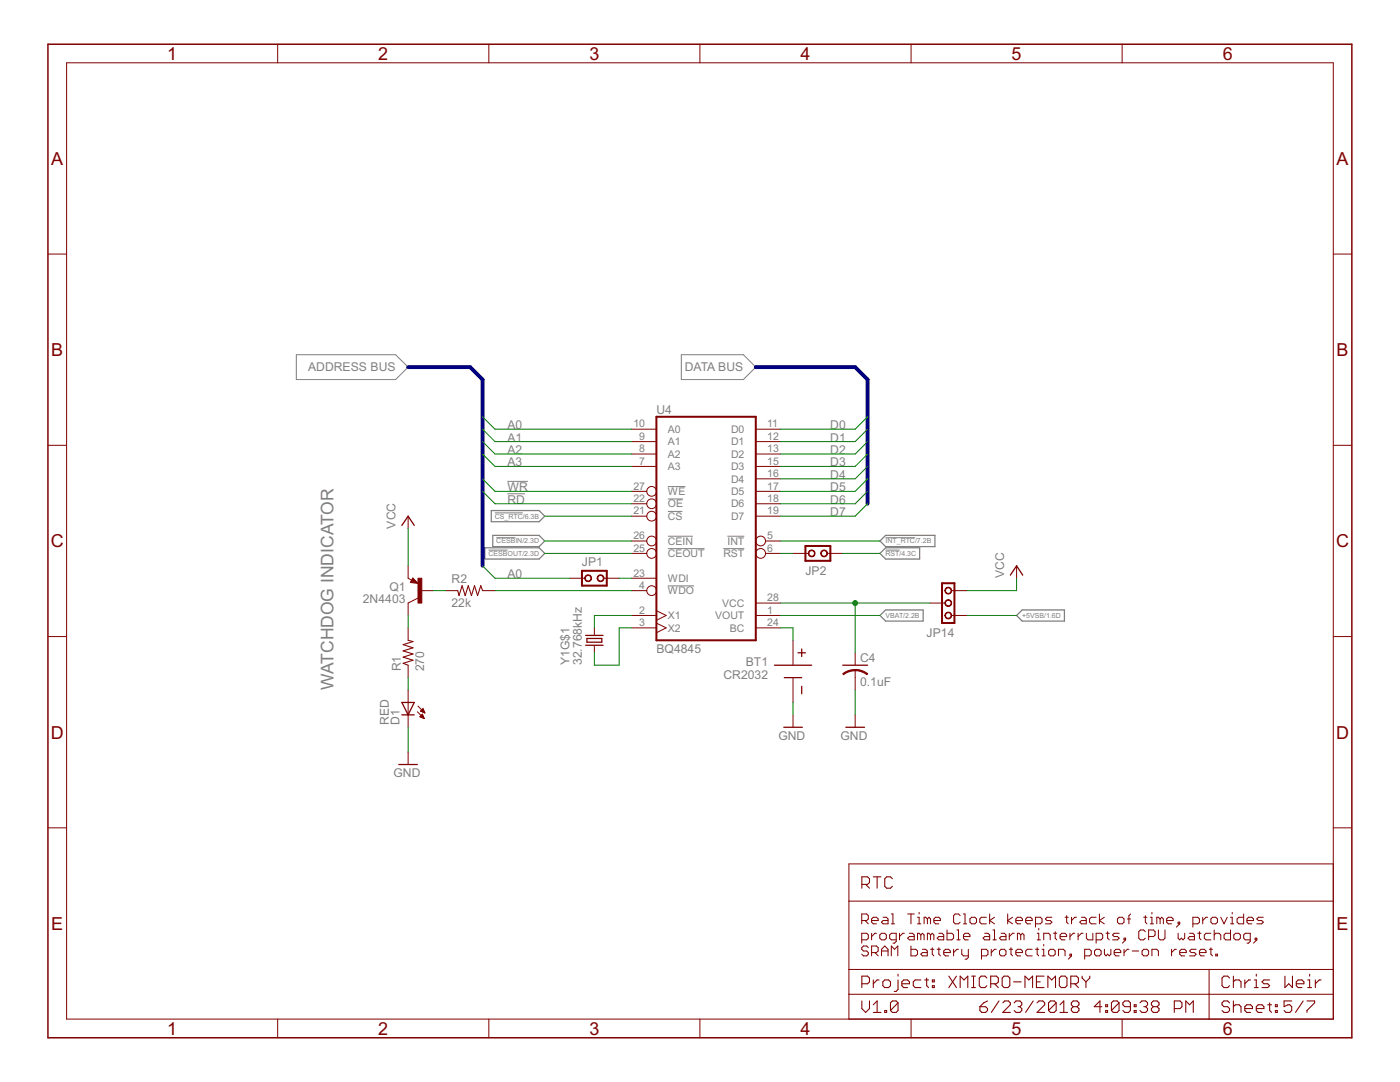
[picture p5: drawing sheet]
<svg xmlns="http://www.w3.org/2000/svg" width="279mm" height="216mm" viewBox="0 0 279 216" stroke-linecap="round" stroke-linejoin="round" font-family="sans-serif">
<g fill="none" stroke="#808080" stroke-width=".2">
<path d="M59.1 70.8h19.9l2.4 2.5-2.4 2.4h-19.9zM136 70.8h12.4l2.4 2.5-2.4 2.4h-12.4zM101.3 98.5h3.5M101.3 96.1h4M133.3 97.1h3.5M133.3 99.6h3M97.5 109.8h3.8M98.7 102.3h5.6M99 107.3h3.8M133.3 116.9h5.2M133.3 102h2.9M133.3 107h5"/>
<path d="M133.3 109.5h7.3M144.4 109.5h4.1M145.2 107h3.3M176.7 109.8h2.8M176.7 107.3h5.9"/>
</g>
<path d="M96.8 109.3h10.8l1.1 1.1-1.1 1.1h-10.8zM98 101.9h9.6l1.1 1.1-1.1 1.1h-9.6zM98.3 106.8h9.3l1.1 1.1-1.1 1.2h-9.3zM175.6 110.4l1.1-1.1h6.8v2.2h-6.8zM175.6 107.9l1.1-1.1h9.9v2.3h-9.9zM175.6 122.8l1.1-1.1h7.5v2.2h-7.5zM202.9 122.8l1.1-1.1h8.4v2.2h-8.4z" fill="none" stroke="#808080" stroke-width=".25"/>
<path d="M9.6 8.8h260.2v198.3h-260.2z" fill="none" stroke="#800000" stroke-width=".3"/>
<g fill="none" stroke="#800000" stroke-width=".2">
<path d="M13.3 12.5h252.8v190.8h-252.8zM55.4 8.8v3.7M97.6 8.8v3.7M139.7 8.8v3.7M181.8 8.8v3.7M223.9 8.8v3.7M9.6 50.7h3.7M266.1 50.7h3.7M9.6 88.9h3.7M126 98h3.1M126 93.1h5M126 90.6h5"/>
<path d="M126 88.1h5M126 85.6h5M150.8 98h5M150.8 93.1h5M150.8 90.6h5M150.8 88.1h5M150.8 85.6h5M150.8 95.5h5M266.1 88.9h3.7M81.4 103v2.5M81.4 112.9v2.5l.7 .4M82.4 115.3l1 1.1-1.5-.2z"/>
<path d="M83.4 119.3l-2 1v2.5M83.9 117.9h2.5M88.9 117.9h2.5M96.3 117.9h2.5M113.7 115.4h3.1M120.5 115.4h3.1M126 117.9h3.1M126 100.5h3.1M126 103h3.1M126 107.9h3.1M126 110.4h3.1M126 115.4h5"/>
<path d="M150.8 100.5h5M150.8 103h5M152.8 107.9h3M152.8 110.4h3M158.3 110.4h3.1M165.1 110.4h3.1M189.9 117.9h3.1M202.9 112.9v2.5M9.6 127h3.7M81.4 125.3v2.5M81.4 132.7v2.5M81.4 137.7v7.4"/>
<path d="M118.6 125.3v1.5M118.6 128.8v1.5M126 125.3h5M126 122.8h5M131 124.3l1.9 1-1.9 1M131 121.9l1.9 .9-1.9 1M150.8 125.3h5M150.8 122.8h5M150.8 120.3h5M158.3 127.8v4.9M158.3 135.2v5M170.7 130.3v2.4"/>
<path d="M170.7 133.7v4M185.5 120.3h3.1M189.9 122.8h3.1M266.1 127h3.7M81.4 150.1v2.4M83.3 142l1.4 1.4M83.4 140.9l1.4 1.4M83.8 143h.7M83.9 142.9h.5M84 141.8h.6M84 141.9h.6M84 143.1h.5"/>
<path d="M84.1 142.7h.3M84.1 141.7h.4M84.2 142.6h.1M84.2 141.6h.3M84.3 142h.4M84.3 142.5l.4 .9M84.3 142.5l-.5 .5 .9 .4M84.3 143.2h.3M84.3 142.5h.1M84.3 141.5h.1M84.4 141.4l.4 .9-.9-.4zM84.6 142.2h.2"/>
<path d="M84.6 143.3h.1M158.3 142.6v2.5M170.7 142.6v2.5M9.6 165.2h3.7M169.4 179.8h96.7M266.1 165.2h3.7M266.1 172.4h-96.7v30.9M169.4 193.4h96.7M169.4 198.4h96.7M172 183.7h1l.3-.3v-.7l-.3-.3h-1v1.9M172 187.5h1l.3-.3v-.6l-.3-.4h-1v2M172.6 183.7l.7 .6"/>
<path d="M173.3 189.1l-.3-.3h-.7l-.3 .3v.3l.3 .4h.7l.3 .3v.3l-.3 .3h-.7l-.3-.3M173.9 183.7h1.4v-.3l-.4-.4h-.6l-.4 .4v.6l.4 .3h.6M173.9 186.2v1.3M173.9 190.1h1l.4-.3v-.7l-.4-.3h-1v1.9M174.6 190.1l.7 .6M174.9 186.2h-.3l-.7 .7M175.6 186.6l.3-.4h.7l.3 .4v.6l-.3 .3h-.7l-.3-.3zM175.9 190.7v-1.3l.7-.6 .6 .6v1.3M175.9 189.8h1.3M176.2 183h.7l.3 .4v.9h-1l-.3-.3 .3-.3h1M177.9 182.4h.3v1.9M177.9 184.3h.6"/>
<path d="M177.9 190.7v-1.9l.6 .6 .7-.6v1.9M178.9 187.5h-1l-.4-.3v-.6l.4-.4h1v1.7l-.4 .3h-.3M179.5 186.2v1.3M180.5 186.2h-.3l-.7 .7M181.1 182.4h1.4M181.5 186.2h.6l.4 .4v.9h-1l-.4-.3 .4-.3h1M181.8 182.4v1.9M181.8 188.8v1.9h1l.3-.3v-.6l-.3-.4h-1M183.1 184.3h.7M183.1 183h.3v1.3M183.4 182.1v.3M183.8 186.6l.3-.4 .3 .4v.9"/>
<path d="M183.8 186.6l-.4-.4h-.3v1.3M183.8 186.6v.9M184.1 189.4h.6l.4 .4v.9h-1l-.3-.3 .3-.3h1M185.1 183.4l-.4-.4h-.3v1.3M185.1 183.4v.9M185.1 183.4l.3-.4 .3 .4v.9M185.7 186.6l-.3-.4h-.3v1.3M185.7 186.6v.9M185.7 186.6l.4-.4 .3 .4v.9M185.7 189.4h.7M186.1 189.1v1.3l.3 .3M186.4 183.7h1.3v-.3l-.3-.4h-.7l-.3 .4v.6l.3 .3h.7"/>
<path d="M187 189.4h.7M187.4 186.2h.6l.3 .4v.9h-.9l-.4-.3 .4-.3h.9M187.4 189.1v1.3l.3 .3M188.3 190.1h1.4v-.3l-.4-.4h-.6l-.4 .4v.6l.4 .3h.6M189 185.6v1.9h1l.3-.3v-.6l-.3-.4h-1M190.3 189.4v1.3M191 187.5h.6M191 185.6h.3v1.9M191.3 189.4h-.3l-.7 .7M191.6 182.7l-.3-.3h-.7l-.3 .3v1.3l.3 .3h.7l.3-.3M191.9 189.4v1l.4 .3h1M192.3 182.4h.3v1.9"/>
<path d="M192.3 184.3h.6M192.3 186.9h1.3v-.3l-.3-.4h-.7l-.3 .4v.6l.3 .3h.7M193.3 189.4v1.7l-.4 .3h-.3M193.6 183.4l.3-.4h.7l.3 .4v.6l-.3 .3h-.7l-.3-.3zM195.9 190.7h.9l.4-.3v-.6l-.4-.4h-.9v2M196.5 186.2h.7l.3 .4v.9h-1l-.3-.3 .3-.3h1M196.8 183h-.9l-.4 .4v.6l.4 .3h.9M197.5 182.4v1.9M197.8 189.4v1.3M198.2 187.5h.6M198.2 185.6h.3v1.9M198.5 183l-1 .7 1 .6"/>
<path d="M198.8 189.4h-.3l-.7 .7M199.8 186.2h.6l.4 .4v.9h-1l-.3-.3 .3-.3h1M199.8 189.4h.6l.4 .4v.6l-.4 .3h-.6l-.3-.3v-.6zM201.1 182.4v1.9M201.4 186.2v1.3M201.4 189.4h.7M201.8 189.1v1.3l.3 .3M202.1 183l-1 .7 1 .6M202.4 186.2h-.3l-.7 .7M202.7 183.7h1.3v-.3l-.3-.4h-.6l-.4 .4v.6l.4 .3h.6M202.7 190.1h1.3v-.3l-.3-.4h-.6l-.4 .4v.6l.4 .3h.6M203.7 186.6l-.3-.4h-.3v1.3"/>
<path d="M203.7 186.6v.9M203.7 186.6l.3-.4 .4 .4v.9M204.7 183.7h1.3v-.3l-.3-.4h-.7l-.3 .4v.6l.3 .3h.7M206 189.4h-1l-.3 .4v.6l.3 .3h1M206.7 184.3h.9l.4-.3v-.6l-.4-.4h-.9v2M206.7 189.4h.6M207 186.2h.3v1.3M207 187.5h.6M207 189.1v1.3l.3 .3M207.3 185.3v.3M208 189.4h.3v1.3M208 190.7h.6"/>
<path d="M208.3 187.5v-1.3h1l.3 .4v.9M208.3 188.4v.4M209.3 189.8l.3-.4h.6l.4 .4v.6l-.4 .3h-.6l-.3-.3zM209.9 183h-.9l-.4 .4 .4 .3h.6l.3 .3-.3 .3h-1M210.2 186.2h.7M210.6 185.9v1.3l.3 .3M211.2 190.7v-1.3h1l.4 .4v.9M211.6 186.9h1.3v-.3l-.3-.4h-.7l-.3 .4v.6l.3 .3h.7M212.6 183h.6M212.9 182.7v1.3l.3 .3M213.5 190.4h.3v.3h-.3zM213.5 186.2v1.3"/>
<path d="M213.8 183v1.3M213.8 190.7l-.6 .7M214.5 186.2h-.3l-.7 .7M214.8 183h-.3l-.7 .7M215.2 186.2v1.3M215.8 183h.7l.3 .4v.9h-1l-.3-.3 .3-.3h1M216.2 186.2h-.4l-.6 .7M216.5 190.7h.9l.4-.3v-.6l-.4-.4h-.9v2M216.8 186.2v1l.3 .3h1v-1.3M218.8 183h-1l-.4 .4v.6l.4 .3h1M218.8 187.5h1l.3-.3v-.6l-.3-.4h-1v2M218.8 189.4h.6l.4 .4v.6l-.4 .3h-.6l-.4-.3v-.6z"/>
<path d="M219.4 182.4v1.9M220.4 183l-1 .7 1 .6M220.4 189.4v1l.3 .3 .3-.3 .4 .3 .3-.3v-1M220.7 186.2h.7M221 185.9v1.3l.4 .3M222.4 190.1h1.3v-.3l-.3-.4h-.7l-.3 .4v.6l.3 .3h.7M223 183.4l.4-.4h.6l.3 .4v.6l-.3 .3h-.6l-.4-.3zM223.4 186.2h-1l-.4 .4 .4 .3h.6l.4 .3-.4 .3h-1M224.3 187.2h.3v.3h-.3zM224.3 189.4v1.3M224.6 187.5l-.6 .7M225 183.4h.6"/>
<path d="M225.3 189.4h-.3l-.7 .7M225.6 182.4l-.3 .3v1.6M226 189.8h1.3M228.2 183h.7M228.2 189.4h.7l.3 .4v.6l-.3 .3h-.7l-.3-.3v-.6zM228.6 182.7v1.3l.3 .3M228.6 185.9l-.4-.3h-.6l-.3 .3v1.3l.3 .3h.6l.4-.3M229.2 186.9h1l.3-.3v-.7l-.3-.3h-1v1.9M229.6 184.3h.6M229.6 183h.3v1.3M229.9 182.1v.3M229.9 190.7v-1.3h1l.3 .4v.9"/>
<path d="M231.2 185.6v1.6l.3 .3h.7l.3-.3v-1.6M231.5 183.4l-.3-.4h-.3v1.3M231.5 183.4v.9M231.5 183.4l.3-.4 .4 .4v.9M232.8 183.7h1.3v-.3l-.3-.4h-.6l-.4 .4v.6l.4 .3h.6M233.8 189.4v1.3M234.8 189.4h-.3l-.7 .7M235.1 184h.3v.3h-.3zM235.1 186.2v1l.3 .3 .4-.3 .3 .3 .3-.3v-1M235.4 184.3l-.6 .7M235.4 190.1h1.3v-.3l-.3-.4h-.6l-.4 .4v.6l.4 .3h.6M237.4 186.2h.7l.3 .4v.9h-1l-.3-.3 .3-.3h1"/>
<path d="M238.1 184.3h.9l.4-.3v-.6l-.4-.4h-.9v2M238.7 189.4h-1l-.3 .4 .3 .3h.7l.3 .3-.3 .3h-1M239 186.2h.7M239.4 185.9v1.3l.3 .3M239.4 190.1h1.3v-.3l-.4-.4h-.6l-.3 .4v.6l.3 .3h.6M240 183v1.3M241 183h-.3l-.7 .7M241.3 193.4v9.9M241.3 189.4h.7M241.7 186.2h-1l-.4 .4v.6l.4 .3h1M241.7 189.1v1.3l.3 .3M242 183h.6l.4 .4v.6l-.4 .3h-.6l-.3-.3v-.6z"/>
<path d="M242.3 186.6l.3-.4h.7l.3 .4v.9M242.3 185.6v1.9M242.6 190.4h.4v.3h-.4zM243.6 183l.7 1.3 .6-1.3M245.6 184.3h.6M245.6 183h.3v1.3M245.6 185.6v1.9h-1l-.3-.3v-.6l.3-.4h1M245.9 182.1v.3M246.6 186.2h.6l.3 .4v.6l-.3 .3h-.6l-.4-.3v-.6zM248.2 182.4v1.9h-1l-.3-.3v-.6l.3-.4h1M248.9 183.7h1.3v-.3l-.4-.4h-.6l-.3 .4v.6l.3 .3h.6M249.5 187.5h-1l-.3-.3v-.6l.3-.4h1v1.7l-.3 .3h-.3"/>
<path d="M250.5 187.2h.3v.3h-.3zM250.8 187.5l-.6 .7M252.1 183h-1l-.3 .4 .3 .3h.7l.3 .3-.3 .3h-1M55.4 203.3v3.8M97.6 203.3v3.8M139.7 203.3v3.8M181.8 203.3v3.8M223.9 203.3v3.8"/>
<circle cx="130" cy="98" r=".97"/>
<circle cx="130" cy="117.9" r=".97"/>
<circle cx="130" cy="110.4" r=".97"/>
<circle cx="130" cy="103" r=".97"/>
<circle cx="130" cy="108" r=".97"/>
<circle cx="130" cy="100.5" r=".97"/>
<circle cx="151.8" cy="110.4" r=".97"/>
<circle cx="151.8" cy="108" r=".97"/>
</g>
<g fill="none" stroke="#800000" stroke-width=".21">
<path d="M91.4 117.9l.2 1 .6-2 .6 2 .7-2 .6 2 .6-2 .6 2 .6-2 .4 1M81.4 127.8l1 .2-1.9 .6 1.9 .7-1.9 .6 1.9 .6-1.9 .6 1.9 .6-1.9 .7 .9 .3M172 176.5h1.1l.4-.4v-.8l-.4-.3h-1.1v2.2M172.8 176.5l.7 .7M174.3 175h1.5M175 175v2.2M178.1 175.3l-.4-.3h-.7l-.4 .3v1.5l.4 .4h.7l.4-.4M172 196.3h1.1l.4-.4v-.7l-.4-.4h-1.1v2.3M172 199.7v1.6l.8 .7 .7-.7v-1.6M174.3 195.5v1.6M175.4 195.5h-.4l-.7 .8M176.6 195.5h.7l.4 .4v.8l-.4 .4h-.7l-.4-.4v-.8z"/>
<path d="M179.2 195.5v1.9l-.4 .4h-.3M179.2 194.4v.4M180 196.3h1.5v-.4l-.4-.4h-.7l-.4 .4v.8l.4 .4h.7M183.8 195.5h-1.2l-.3 .4v.8l.3 .4h1.2M184.6 195.5h.7M184.9 195.2v1.5l.4 .4M186.1 195.5h.4v.4h-.4zM186.1 196.7h.4v.4h-.4zM189.4 194.8l1.5 2.3M190.9 194.8l-1.5 2.3M191.6 197.1v-2.3l.8 .7 .7-.7v2.3M193.9 194.8h.8"/>
<path d="M193.9 197.1h.8M194.3 194.8v2.3M197 195.2l-.4-.4h-.8l-.4 .4v1.5l.4 .4h.8l.4-.4M197.1 199.7l-.8 .4-.7 .8M197.7 196.3h1.2l.3-.4v-.7l-.3-.4h-1.2v2.3M198.5 196.3l.7 .8M199.4 199.7l-1.6 2.3M200.4 194.8h.7l.4 .4v1.5l-.4 .4h-.7l-.4-.4v-1.5zM202.3 195.9h1.5M204.6 197.1v-2.3l.7 .7 .8-.7v2.3M206.2 199.7l-1.5 2.3M206.8 195.9h.8"/>
<path d="M208.4 194.8h-1.6v2.3h1.6M209.1 197.1v-2.3l.8 .7 .8-.7v2.3M211.8 194.8h.8l.3 .4v1.5l-.3 .4h-.8l-.4-.4v-1.5zM213.7 196.3h1.1l.4-.4v-.7l-.4-.4h-1.1v2.3M214.5 196.3l.7 .8M216 194.8v.4l.7 .7M216.7 195.9v1.2M217.5 194.8v.4l-.8 .7M245.4 195.2l-.4-.4h-.7l-.4 .4v1.5l.4 .4h.7l.4-.4M246.1 195.9l.4-.4h.8l.4 .4v1.2M246.1 194.8v2.3M246.1 199.7v2.3"/>
<path d="M248.4 195.5v1.6M249.6 195.5h-.4l-.8 .8M250.3 195.5h.4v1.6M250.3 197.1h.8M250.7 194.4v.4M253.4 195.5h-1.2l-.3 .4 .3 .4h.8l.4 .4-.4 .4h-1.1M256.4 194.8v2.3l.8-.8 .7 .8v-2.3M257.8 199.7h-1.5v1.2l.7-.4h.4l.4 .4v.7l-.4 .4h-.8l-.3-.4M258.7 196.3h1.5v-.4l-.4-.4h-.7l-.4 .4v.8l.4 .4h.7M260.1 199.7l-1.5 2.3M260.8 199.7h1.6v.4l-1.6 1.5v.4M261 195.5h.4v1.6"/>
<path d="M261 197.1h.7M261.4 194.4v.4M262.5 195.5v1.6M263.7 195.5h-.4l-.8 .8M174.3 200.5l.7-.8v2.3M174.3 202h1.5M176.6 201.6h.4v.4h-.4zM179.2 200.1l-.4-.4h-.7l-.4 .4v1.5M179.2 200.1v1.5l-.4 .4h-.7l-.4-.4M179.2 200.1l-1.5 1.5M195.6 200.9h1.1l.4 .4v.3l-.4 .4h-.8l-.3-.4zM200.1 200.1l.4-.4h.8l.3 .4v.4l-1.5 1.5h1.5"/>
<path d="M202.4 200.1l.4-.4h.7l.4 .4v.4l-.4 .4M203.2 200.9h.3M203.5 200.9l.4 .4v.3l-.4 .4h-.7l-.4-.4M207 200.1l.3-.4h.8l.4 .4v.4l-1.5 1.5h1.5M210.8 200.1v1.5l-.4 .4h-.8l-.3-.4M210.8 200.1l-.4-.4h-.8l-.3 .4v1.5M210.8 200.1l-1.5 1.5M211.5 202h1.6M211.5 200.5l.8-.8v2.3M214.2 200.9l-.4 .4v.3l.4 .4h.7l.4-.4v-.3l-.4-.4M214.2 200.9l-.4-.4v-.4l.4-.4h.7l.4 .4v.4l-.4 .4M214.2 200.9h.7"/>
<path d="M219.9 200.9h-1.5l1.1-1.2v2.3M220.7 201.6h.3v.4h-.3zM220.7 200.5h.3v.4h-.3zM223.3 200.1v1.5l-.4 .4h-.7l-.4-.4M223.3 200.1l-.4-.4h-.7l-.4 .4v1.5M223.3 200.1l-1.5 1.5M225.6 200.9h-1.1l-.4-.4v-.4l.4-.4h.7l.4 .4v1.5l-.4 .4h-.7l-.4-.4M226.4 201.6h.3v.4h-.3zM226.4 200.5h.3v.4h-.3zM227.5 200.1l.4-.4h.7l.4 .4v.4l-.4 .4M228.3 200.9h.3M228.6 200.9l.4 .4v.3l-.4 .4h-.7l-.4-.4"/>
<path d="M230.2 200.9l-.4 .4v.3l.4 .4h.7l.4-.4v-.3l-.4-.4M230.2 200.9l-.4-.4v-.4l.4-.4h.7l.4 .4v.4l-.4 .4M230.2 200.9h.7M234.4 201.3h1.1l.4-.4v-.8l-.4-.4h-1.1v2.3M236.6 202v-2.3l.8 .8 .7-.8v2.3M245.4 200.1l-.4-.4h-.7l-.4 .4v.4l.4 .4h.7l.4 .4v.3l-.4 .4h-.7l-.4-.4M246.1 200.9l.4-.4h.8l.4 .4v1.1M248.4 201.3h1.6v-.4l-.4-.4h-.8l-.4 .4v.7l.4 .4h.8M250.7 201.3h1.5v-.4l-.3-.4h-.8l-.4 .4v.7l.4 .4h.8M253 200.5h.8M253.4 200.1v1.5l.4 .4M254.5 201.6h.4v.4h-.4z"/>
<path d="M254.5 200.5h.4v.4h-.4z"/>
</g>
<path d="M131 83.2h19.8v44.6h-19.8zM116.1 113.9h5v3h-5zM160.7 108.9h5v3h-5zM188 116.4h2.5v7.9h-2.5z" fill="none" stroke="#800000" stroke-width=".4"/>
<g fill="none" stroke="#800000" stroke-width=".25">
<path d="M80.2 104.8l1.2-1.8 1.3 1.8M82.4 116h.4l-.4-.2-.2 .3 1 .1-.8-.7-.3 .6M201.6 114.8l1.3-1.9 1.2 1.9M116.9 126.8h3.5M116.9 128.8h3.5M117.1 127.4h3v.7h-3zM154.6 132.7h7.4M156.5 135.2h3.5M159.3 130.3h1.4M160 129.5v1.5M160 136.9v1.5M168.2 132.7h4.9"/>
<path d="M79.6 152.5h3.7M80.2 140.2h2.5l-1.3 2.4zM80.2 142.6h2.5M156.4 145.1h3.7M168.8 145.1h3.7"/>
</g>
<g fill="#800000" stroke="#800000" stroke-width=".2">
<path d="M119.3 114.9a.69 .69 0 0 1 1.1 .1 .69 .69 0 0 1-.4 1 .69 .69 0 0 1-.8-.6h.1a.55 .55 0 0 1 .7-.6 .55 .55 0 0 1 .2 .9 .55 .55 0 0 1-.9-.1l-.1-.2z" fill-rule="evenodd"/>
<path d="M116.9 114.9a.69 .69 0 0 1 1.1 .1 .69 .69 0 0 1-.4 1 .69 .69 0 0 1-.9-.6h.1a.55 .55 0 0 1 .8-.6 .55 .55 0 0 1 .2 .9 .55 .55 0 0 1-.9-.1l-.2-.2z" fill-rule="evenodd"/>
<path d="M163.9 110a.68 .68 0 0 1 1.1 0 .68 .68 0 0 1-.3 1.1 .68 .68 0 0 1-.9-.7h.1a.56 .56 0 0 1 .8-.4 .56 .56 0 0 1 .1 .9 .56 .56 0 0 1-.9-.3v-.2h-.1z" fill-rule="evenodd"/>
<path d="M161.5 110a.68 .68 0 0 1 1.1 0 .68 .68 0 0 1-.4 1.1 .68 .68 0 0 1-.9-.7h.1a.56 .56 0 0 1 .9-.4 .56 .56 0 0 1 .1 .9 .56 .56 0 0 1-.9-.3l-.1-.2h-.1z" fill-rule="evenodd"/>
<path d="M170.7 133.6l1.3 .2 1.2 .6-.2 .2-1.3-.6-1-.2z" fill-rule="evenodd"/>
<path d="M168.2 134.4l.2-.1a3.7 3.7 0 0 1 2.3-.7v.2l-1 .2-1.4 .6z" fill-rule="evenodd"/>
<path d="M188.7 117.4a.68 .68 0 0 1 1.1 0 .68 .68 0 0 1-.3 1.1 .68 .68 0 0 1-.9-.6h.1a.56 .56 0 0 1 .8-.5 .56 .56 0 0 1 .1 .9 .56 .56 0 0 1-.9-.3v-.1h-.1z" fill-rule="evenodd"/>
<path d="M188.7 122.4a.68 .68 0 0 1 1.1 0 .68 .68 0 0 1-.3 1.1 .68 .68 0 0 1-.9-.7h.1a.56 .56 0 0 1 .8-.5 .56 .56 0 0 1 .1 1 .56 .56 0 0 1-.9-.3v-.2h-.1z" fill-rule="evenodd"/>
<path d="M188.7 119.9a.68 .68 0 0 1 1.1 .1 .68 .68 0 0 1-.3 1 .68 .68 0 0 1-.9-.7h.1a.56 .56 0 0 1 .8-.4 .56 .56 0 0 1 .1 .9 .56 .56 0 0 1-.9-.3v-.2h-.1z" fill-rule="evenodd"/>
</g>
<path d="M83.4 115.4h.8v4.9h-.8z" fill="#800000" stroke="#800000" stroke-width=".2"/>
<path d="M81.4 73.3h12.4l2.5 2.4v37.2M150.8 73.3h19.9l2.4 2.4v24.8" fill="none" stroke="#000080" stroke-width=".76"/>
<g fill="none" stroke="#008000" stroke-width=".2">
<path d="M96.3 98l2.5 2.5h27.2M96.3 95.5l2.5 2.5h27.2M96.3 90.6l2.5 2.5h27.2M96.3 88.1l2.5 2.5h27.2M96.3 85.6l2.5 2.5h27.2M96.3 83.2l2.5 2.4h27.2M173.1 98l-2.4 2.5h-14.9M173.1 95.5l-2.4 2.5h-14.9M173.1 93.1l-2.4 2.4h-14.9M173.1 90.6l-2.4 2.5h-14.9M173.1 88.1l-2.4 2.5h-14.9M173.1 85.6l-2.4 2.5h-14.9"/>
<path d="M173.1 83.2l-2.4 2.4h-14.9M81.4 105.5v7.4M86.4 117.9h2.5M96.3 112.9l2.5 2.5h14.9M98.8 117.9h27.2M108.7 103h17.3M108.7 110.4h17.3M108.7 107.9h17.3M123.6 115.4h2.4M155.8 110.4h2.5M155.8 107.9h19.8M168.2 110.4h7.4"/>
<path d="M173.1 100.5l-2.4 2.5h-14.9M202.9 115.4v2.5h-9.9M81.4 122.8v2.5M81.4 135.2v2.5M126 125.3h-2.4v7.4h-5v-2.4M126 122.8h-7.4v2.5M155.8 125.3h2.5v2.5M155.8 122.8h19.8M155.8 120.3h29.7M170.7 120.3v10M170.7 137.7v4.9M193 122.8h9.9"/>
<path d="M81.4 145.1v5M158.3 140.2v2.4"/>
</g>
<circle cx="170.7" cy="120.3" r=".49" fill="#008000" stroke="#008000" stroke-width=".2"/>
<g font-size="4" fill="#800000">
<text x="33.4" y="11.9">1</text>
<text x="75.5" y="11.9">2</text>
<text x="117.6" y="11.9">3</text>
<text x="159.8" y="11.9">4</text>
<text x="201.9" y="11.9">5</text>
<text x="244" y="11.9">6</text>
<text x="10.2" y="32.9">A</text>
<text x="266.8" y="32.9">A</text>
<text x="10.2" y="71.1">B</text>
<text x="266.8" y="71.1">B</text>
<text x="10.1" y="109.2">C</text>
<text x="266.6" y="109.2">C</text>
<text x="10.1" y="147.4">D</text>
<text x="266.6" y="147.4">D</text>
<text x="10.2" y="185.5">E</text>
<text x="266.8" y="185.5">E</text>
<text x="33.4" y="206.5">1</text>
<text x="75.5" y="206.5">2</text>
<text x="117.6" y="206.5">3</text>
<text x="159.8" y="206.5">4</text>
<text x="201.9" y="206.5">5</text>
<text x="244" y="206.5">6</text>
</g>
<text font-size="3.9" fill="#808080" x="66.6" y="137.7" transform="rotate(-90 66.6 137.7)">WATCHDOG INDICATOR</text>
<g font-size="2.7" fill="#808080">
<text x="61.5" y="74.1">ADDRESS BUS</text>
<text x="136.7" y="74.1">DATA BUS</text>
<text x="131" y="82.5">U4</text>
<text x="101.3" y="88.1">A1</text>
<text x="101.3" y="85.6">A0</text>
<text x="165.7" y="88.1">D1</text>
<text x="165.7" y="85.6">D0</text>
<text x="101.3" y="93.1">A3</text>
<text x="101.3" y="90.6">A2</text>
<text x="165.7" y="95.6">D4</text>
<text x="165.7" y="93.1">D3</text>
<text x="165.7" y="90.6">D2</text>
<text x="101.3" y="100.5">RD</text>
<text x="101.3" y="98">WR</text>
<text x="165.7" y="100.5">D6</text>
<text x="165.7" y="98">D5</text>
<text x="79" y="105.5" transform="rotate(-90 79 105.5)">VCC</text>
<text x="165.7" y="103">D7</text>
<text x="116.1" y="112.9">JP1</text>
<text x="77.7" y="117.9">Q1</text>
<text x="90.1" y="116.4">R2</text>
<text x="101.3" y="115.4">A0</text>
<text x="160.7" y="114.6">JP2</text>
<text x="200.4" y="115.4" transform="rotate(-90 200.4 115.4)">VCC</text>
<text x="72.4" y="120.3">2N4403</text>
<text x="90.1" y="121.1">22k</text>
<text x="131" y="130.2">BQ4845</text>
<text x="184.9" y="127">JP14</text>
<text x="80" y="134" transform="rotate(-90 80 134)">R1</text>
<text x="84.7" y="134" transform="rotate(-90 84.7 134)">270</text>
<text x="113.7" y="132.7" transform="rotate(-90 113.7 132.7)">Y1G$1</text>
<text x="116.1" y="132.7" transform="rotate(-90 116.1 132.7)">32.768kHz</text>
<text x="144.4" y="135.5">CR2032</text>
<text x="148.8" y="133">BT1</text>
<text x="171.7" y="136.8">0.1uF</text>
<text x="171.7" y="132.1">C4</text>
<text x="77.6" y="144.6" transform="rotate(-90 77.6 144.6)">RED</text>
<text x="79.7" y="144.6" transform="rotate(-90 79.7 144.6)">D1</text>
<text x="155.4" y="147.6">GND</text>
<text x="167.7" y="147.6">GND</text>
<text x="78.5" y="155">GND</text>
</g>
<g font-size="2.3" fill="#808080">
<text x="126.4" y="85.3">10</text>
<text x="127.6" y="87.8">9</text>
<text x="133.3" y="88.9">A1</text>
<text x="133.3" y="86.4">A0</text>
<text x="145.9" y="86.4">D0</text>
<text x="145.9" y="88.9">D1</text>
<text x="153.1" y="85.3">11</text>
<text x="153.1" y="87.8">12</text>
<text x="127.6" y="92.7">7</text>
<text x="127.6" y="90.3">8</text>
<text x="133.3" y="93.8">A3</text>
<text x="133.3" y="91.3">A2</text>
<text x="145.9" y="91.3">D2</text>
<text x="145.9" y="93.8">D3</text>
<text x="153.1" y="90.3">13</text>
<text x="153.1" y="92.7">15</text>
<text x="153.1" y="95.2">16</text>
<text x="126.4" y="97.7">27</text>
<text x="126.4" y="100.2">22</text>
<text x="133.3" y="98.8">WE</text>
<text x="133.3" y="101.3">OE</text>
<text x="145.9" y="96.3">D4</text>
<text x="145.9" y="98.8">D5</text>
<text x="145.9" y="101.3">D6</text>
<text x="153.1" y="97.7">17</text>
<text x="153.1" y="100.2">18</text>
<text x="126.4" y="102.6">21</text>
<text x="126.4" y="107.6">26</text>
<text x="133.3" y="103.7">CS</text>
<text x="145.9" y="103.7">D7</text>
<text x="153.1" y="102.6">19</text>
<text x="153.1" y="107.6">5</text>
<text x="126.4" y="110.1">25</text>
<text x="133.3" y="108.7">CEIN</text>
<text x="133.3" y="111.2">CEOUT</text>
<text x="144.4" y="111.2">RST</text>
<text x="145.2" y="108.7">INT</text>
<text x="153.1" y="110.1">6</text>
<text x="126.4" y="115">23</text>
<text x="127.6" y="117.5">4</text>
<text x="133.3" y="118.6">WDO</text>
<text x="133.3" y="116.1">WDI</text>
<text x="153.1" y="120">28</text>
<text x="127.6" y="124.9">3</text>
<text x="127.6" y="122.5">2</text>
<text x="133.3" y="123.6">X1</text>
<text x="142.7" y="123.6">VOUT</text>
<text x="144.2" y="121.1">VCC</text>
<text x="153.1" y="124.9">24</text>
<text x="153.1" y="122.5">1</text>
<text x="133.3" y="126">X2</text>
<text x="145.7" y="126">BC</text>
</g>
<g font-size="1.6" fill="#808080">
<text x="98.7" y="103.5">CS_RTC/6.3B</text>
<text x="97.5" y="110.9">CESBOUT/2.3D</text>
<text x="99" y="108.4">CESBIN/2.3D</text>
<text x="176.7" y="110.9">RST/4.3C</text>
<text x="176.7" y="108.4">INT_RTC/7.2B</text>
<text x="176.7" y="123.3">VBAT/2.2B</text>
<text x="204" y="123.3">+5VSB/1.6D</text>
</g>
</svg>
